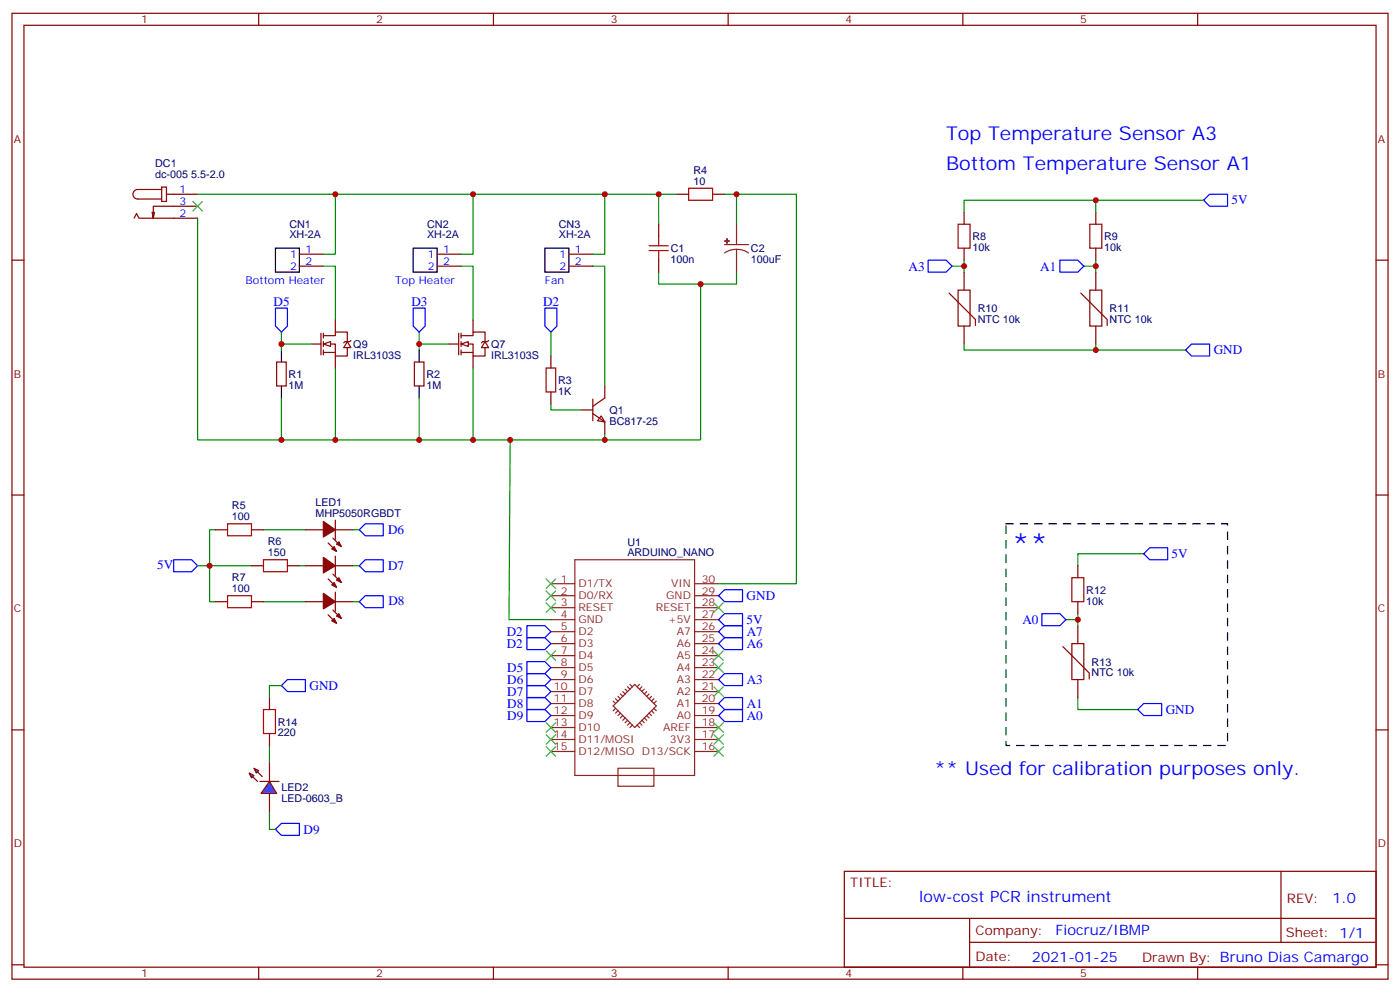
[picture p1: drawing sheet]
<svg xmlns="http://www.w3.org/2000/svg" width="412mm" height="292mm" viewBox="0 0 412 292" stroke-linecap="round" stroke-linejoin="round" font-family="sans-serif">
<g fill="none" stroke="#870000" stroke-width=".35">
<path d="M47.6 55.1h1.4v4.2h-1.4zM47.6 55.8h-7a1.41 1.41 0 0 0-1.4 1.4 1.41 1.41 0 0 0 1.4 1.4h7M49 57.2h9.2M39.5 64.2l.7-1.4 .7 1.4h17.3M45.5 62.5l-.3 1.7M58.2 60.7h-13v3.5l-.4-1.7M88.2 74.8h7M88.2 78.4h7M94.5 98.1v6.4M95.2 98.8h3.6v-1h3.5v2.8M95.2 98.1v1.4M98.8 94.2v3.6"/>
<path d="M91.7 101.3h2.8M95.2 101.3h3.6v3.5h3.5v-2.5M95.2 100.6v1.4M95.2 103v1.5M95.2 103.8h3.6M98.8 104.8v3.5M102.3 100.6l1.1 1.7h-2.2zM103.4 100.2l-.4 .4h-1.4l-.4 .3"/>
</g>
<path d="M58.2 57.2h40.6v17.6h-3.6" fill="none" stroke="#008700" stroke-width=".35"/>
<path d="M81.1 73.1h7.1v7h-7.1z" fill="none" stroke="#000" stroke-width=".35"/>
<path d="M95.2 101.3l2.2-.7v1.4z" fill="#fff" stroke="#870000" stroke-width=".35"/>
<path d="M98.8 57.2h79.4v17.6h-3.6M194 57.2v8.8M213.4 57.2h3.6v8.8M95.2 78.4h3.6v15.8M135.8 78.4h3.5v15.8M174.6 78.4h3.6v35.2M82.9 97.8v3.5M123.5 97.8v3.5M162.3 97.8v7M91.7 101.3h-8.8v1.7M132.3 101.3h-8.8v1.7M162.3 118.9v1.8h8.8" fill="none" stroke="#008700" stroke-width=".35"/>
<path d="M160.5 73.1h7.1v7h-7.1zM82.9 103v3.6M82.9 113.6v3.6M123.5 103v3.6M123.5 113.6v3.6" fill="none" stroke="#000" stroke-width=".35"/>
<g fill="none" stroke="#870000" stroke-width=".35">
<path d="M199.3 57.2h3.5M209.9 57.2h3.5M167.6 74.8h7M167.6 78.4h7M135.1 98.1v6.4M135.8 98.8h3.5v-1h3.6v2.8M135.8 98.1v1.4M139.3 94.2v3.6M81.5 106.6h2.8v7h-2.8zM122.1 106.6h2.8v7h-2.8zM132.3 101.3h2.8M135.8 101.3h3.5v3.5h3.6v-2.5"/>
<path d="M135.8 100.6v1.4M135.8 103v1.5M135.8 103.8h3.5M139.3 104.8v3.5M142.9 100.6l1 1.7h-2.1zM143.9 100.2l-.3 .4h-1.4l-.4 .3M162.3 104.8v3.5M162.3 115.4v3.5M174.6 117.5v6.4M178.2 113.6v3.6l-3.6 2.4M171.1 120.7h3.5M174.6 121.7l3.6 2.5v3.5"/>
<path d="M177.1 122.4l1.1 1.8-2.2-.3z"/>
</g>
<g fill="none" stroke="#8c2424" stroke-width=".35">
<path d="M213.4 72h7.1M217 73.4l1.8 .2 1.7 .9M217 73.4l-1.9 .3-1.7 .8M217 66v6M217 73.4v6.7M162.3 178.9h7M162.3 175.4h7M162.3 171.8h7M169.3 164.8h35.3v63.5h-35.3zM204.6 178.9h7.1M204.6 175.4h7.1M204.6 171.8h7.1"/>
<path d="M162.3 196.5h7M162.3 193h7M162.3 189.5h7M162.3 185.9h7M162.3 182.4h7M204.6 196.5h7.1M204.6 193h7.1M204.6 189.5h7.1M204.6 185.9h7.1M204.6 182.4h7.1M162.3 217.7h7M162.3 214.2h7"/>
<path d="M162.3 210.6h7M162.3 207.1h7M162.3 203.6h7M162.3 200.1h7M180.6 206.4l.7 .7M181.3 205.7l.7 .7M181.3 208.5l-.7 .7M182 205l.7 .7M182 209.2l-.7 .7M182.7 204.3l.7 .7M182.7 209.9l-.7 .7M183.4 203.6l.7 .7"/>
<path d="M183.4 210.6l-.7 .7M184.1 202.9l.8 .7M184.1 211.3l-.7 .8M184.9 202.2l.7 .7M184.9 212.1l-.8 .7M185.6 201.5l.7 .7M185.6 212.8l-.7 .7M186.3 213.5l-.7 .7M187.7 213.5l.7 .7M188.4 212.8l.7 .7M188.4 201.5l-.7 .7M189.1 203.6l4.2 4.2-6.3 6.4-2.1-2.1"/>
<path d="M189.1 212.1l.7 .7M189.1 203.6l-2.1-2.1-6.4 6.3 4.3 4.3M189.1 202.2l-.7 .7M189.8 211.3l.7 .8M189.8 202.9l-.7 .7M190.5 210.6l.7 .7M190.5 203.6l-.7 .7M191.2 209.9l.7 .7M191.2 204.3l-.7 .7M191.9 209.2l.7 .7M191.9 205l-.7 .7M192.6 208.5l.7 .7"/>
<path d="M192.6 205.7l-.7 .7M193.3 206.4l-.7 .7M204.6 217.7h7.1M204.6 214.2h7.1M204.6 210.6h7.1M204.6 207.1h7.1M204.6 203.6h7.1M204.6 200.1h7.1M162.3 221.2h7M182 226.2h10.6v5.3h-10.6zM204.6 221.2h7.1"/>
</g>
<path d="M81.1 90.7h3.6v5.3l-1.8 1.8-1.8-1.8zM121.7 90.7h3.5v5.3l-1.7 1.8-1.8-1.8zM160.5 90.7h3.5v5.3l-1.7 1.8-1.8-1.8zM211.7 175.4l1.7-1.8h5.3v3.5h-5.3z" fill="none" stroke="#00f" stroke-width=".35"/>
<path d="M202.8 55.4h7.1v3.5h-7.1zM160.9 108.3h2.8v7.1h-2.8z" fill="none" stroke="#a10000" stroke-width=".35"/>
<g fill="#8c2424" stroke="#8c2424" stroke-width=".35">
<path d="M213.4 70.9l1.4 .1z"/>
<path d="M214.1 70.2l.1 1.4z"/>
</g>
<path d="M135.8 101.3l2.1-.7v1.4z" fill="#fff" stroke="#870000" stroke-width=".35"/>
<g fill="none" stroke="#008700" stroke-width=".35">
<path d="M139.3 57.2v17.6h-3.5M178.2 57.2h21.1M217 57.2h17.6v114.6h-22.9M322.8 58.9h31.7M58.2 64.2v65.3h148.2v-45.9M280.5 78.4h3.5M284 62.5v-3.6h38.8v3.6M284 76.6v3.5M322.8 76.6v1.8h-3.5M322.8 78.4v1.7M194 80.1v3.5h23v-3.5M82.9 117.2v12.3"/>
<path d="M98.8 108.3v21.2M123.5 117.2v12.3M139.3 108.3v21.2M284 101.3v1.7h38.8v-1.7M322.8 103h26.4M150.3 129.5l-.4 52.9h12.4M178.2 127.7v1.8M63.5 156h-1.8v10.5h12.4M77.6 156h12.4M104.1 156h1.7M58.2 166.5h3.5v10.6h1.8M77.6 177.1h12.4"/>
<path d="M88.2 166.5h1.8M104.1 166.5h1.7M104.1 177.1h1.7M336.9 163h-19.4v3.5M314 182.4h3.5M317.5 180.7v3.5M79.4 219.5v5.3M82.9 201.8h-3.5v3.6M317.5 205.4v3.5h17.6M79.4 238.9v5.3h1.7"/>
</g>
<path d="M121.7 73.1h7.1v7h-7.1z" fill="none" stroke="#000" stroke-width=".35"/>
<g fill="none" stroke="#870000" stroke-width=".35">
<path d="M3.5 3.9h405.4v284.4h-405.4zM7.1 7.4h398.2v277.3h-398.2zM76.2 3.9v3.5M145.3 3.9v3.5M214.5 3.9v3.5M283.6 3.9v3.5M352.8 3.9v3.5M3.5 76.6h3.6M128.8 74.8h7M128.8 78.4h7M194 66v3.5M194 76.6v3.5"/>
<path d="M284 62.5v3.5M284 73.1v3.5M322.8 62.5v3.5M322.8 73.1v3.5M405.3 76.6h3.6M279.6 86.3l7.7 7.8v1.7M282.2 85.4h3.6v10.6h-3.6zM284 80.1v5.3M284 96v5.3M318.4 86.3l7.7 7.8v1.7M321 85.4h3.6v10.6h-3.6zM322.8 80.1v5.3"/>
<path d="M322.8 96v5.3M3.5 145.7h3.6M63.5 156h3.5M74.1 156h3.5M90 156h5.2M96.7 159.8l2.4 2.5M98.1 158.4l2.4 2.5M98.8 156h5.3M98.8 153.1v5.7M405.3 145.7h3.6M63.5 177.1h3.5M74.1 166.5h3.5"/>
<path d="M74.1 177.1h3.5M84.7 166.5h3.5M90 166.5h5.2M90 177.1h5.2M96.7 170.4l2.4 2.5M98.1 179.6l2.4 2.5M98.1 169l2.4 2.5M98.8 166.5h5.3M98.8 177.1h5.3M98.8 163.7v5.7M98.8 174.3v5.7M317.5 166.5v3.6"/>
<path d="M317.5 177.1v3.6M96.7 181l2.4 2.5M313.1 190.4l7.8 7.7v1.8M315.7 189.5h3.6v10.6h-3.6zM317.5 184.2v5.3M3.5 214.9h3.6M79.4 205.4v3.5M79.4 215.9v3.6M317.5 200.1v5.3M405.3 214.9h3.6M248.7 256.5h156.6v28.2h-156.6zM377.3 256.5v20.9"/>
<path d="M248.7 270.4h156.5M285.6 277.4h119.6M285.6 270.4v14.1M3.5 284h3.6M76.2 284.7v3.6M145.3 284.7v3.6M214.5 284.7v3.6M283.6 284.7v3.6M352.8 284.7v3.6M405.3 284h3.6"/>
</g>
<path d="M191.2 73.8h5.6M191.2 72.4h5.6M194 69.5v2.9M194 73.8v2.8M282.2 66h3.6v7.1h-3.6zM321 66h3.6v7.1h-3.6zM67 154.2h7.1v3.5h-7.1zM67 175.4h7.1v3.5h-7.1zM77.6 164.8h7.1v3.5h-7.1zM315.7 170.1h3.6v7h-3.6zM77.6 208.9h3.5v7h-3.5z" fill="none" stroke="#a10000" stroke-width=".35"/>
<g fill="none" stroke="#00f" stroke-width=".35">
<path d="M354.5 58.9l1.8-1.7h5.3v3.5h-5.3zM273.4 76.6h5.3l1.8 1.8-1.8 1.7h-5.3zM312.2 76.6h5.3l1.8 1.8-1.8 1.7h-5.3zM349.2 103l1.8-1.7h5.3v3.5h-5.3zM105.8 156l1.8-1.8h5.3v3.5h-5.3zM51.2 164.8h5.2l1.8 1.7-1.8 1.8h-5.2zM105.8 166.5l1.8-1.7h5.3v3.5h-5.3zM105.8 177.1l1.8-1.7h5.3v3.5h-5.3zM338.7 161.3h5.3v3.5h-5.3l-1.8-1.8zM155.2 194.8h5.3l1.8 1.7-1.8 1.8h-5.3zM155.2 198.3h5.3l1.8 1.8-1.8 1.7h-5.3zM155.2 184.2h5.3l1.8 1.7-1.8 1.8h-5.3z"/>
<path d="M155.2 187.7h5.3l1.8 1.8-1.8 1.7h-5.3zM211.7 189.5l1.7-1.8h5.3v3.5h-5.3zM211.7 185.9l1.7-1.7h5.3v3.5h-5.3zM211.7 182.4l1.7-1.7h5.3v3.5h-5.3zM213.4 198.3h5.3v3.5h-5.3l-1.7-1.7zM306.9 180.7h5.3l1.8 1.7-1.8 1.8h-5.3zM84.7 200.1h5.3v3.5h-5.3l-1.8-1.8zM155.2 201.8h5.3l1.8 1.8-1.8 1.8h-5.3zM155.2 205.4h5.3l1.8 1.7-1.8 1.8h-5.3zM155.2 208.9h5.3l1.8 1.7-1.8 1.8h-5.3zM211.7 210.6l1.7-1.7h5.3v3.5h-5.3zM211.7 207.1l1.7-1.7h5.3v3.5h-5.3z"/>
<path d="M335.1 208.9l1.8-1.8h5.3v3.5h-5.3zM81.1 244.2l1.8-1.8h5.3v3.5h-5.3z"/>
</g>
<g fill="#870000" stroke="#870000" stroke-width=".35">
<path d="M95.2 174.7l3.6 2.4-3.6 2.1z"/>
<path d="M99.1 181.4l.7-.7 .7 1.4z"/>
<path d="M97.7 182.8l.7-.7 .7 1.4z"/>
<path d="M95.2 164.1l3.6 2.4-3.6 2.2z"/>
<path d="M99.1 170.8l.7-.7 .7 1.4z"/>
<path d="M97.7 172.2l.7-.7 .7 1.4z"/>
<path d="M97.7 161.6l.7-.7 .7 1.4z"/>
<path d="M99.1 160.2l.7-.7 .7 1.4z"/>
<path d="M95.2 153.5l3.6 2.5-3.6 2.1z"/>
</g>
<g fill="none" stroke="#3c3" stroke-width=".35">
<path d="M56.8 59.3l2.8 2.8M59.6 59.3l-2.8 2.8M160.9 170.4l2.8 2.8M160.9 174l2.8 2.8M160.9 177.5l2.8 2.8M163.7 170.4l-2.8 2.8M163.7 174l-2.8 2.8M163.7 177.5l-2.8 2.8M210.3 177.5l2.8 2.8M213.1 177.5l-2.8 2.8M160.9 191.6l2.8 2.8M163.7 191.6l-2.8 2.8"/>
<path d="M210.3 195.1l2.8 2.8M210.3 191.6l2.8 2.8M213.1 195.1l-2.8 2.8M213.1 191.6l-2.8 2.8M160.9 219.8l2.8 2.8M160.9 212.8l2.8 2.8M160.9 216.3l2.8 2.8M163.7 219.8l-2.8 2.8M163.7 212.8l-2.8 2.8M163.7 216.3l-2.8 2.8M210.3 219.8l2.8 2.8M210.3 216.3l2.8 2.8"/>
<path d="M210.3 212.8l2.8 2.8M210.3 202.2l2.8 2.8M213.1 219.8l-2.8 2.8M213.1 216.3l-2.8 2.8M213.1 212.8l-2.8 2.8M213.1 202.2l-2.8 2.8"/>
</g>
<path d="M296.3 154.2h65.3v65.3h-65.3z" fill="none" stroke="#000" stroke-width=".35" stroke-dasharray="2.1 2.1"/>
<path d="M79.4 230l2.1 3.6h-4.6z" fill="#09f" stroke="#870000" stroke-width=".35"/>
<path d="M76.6 230h5.6z" fill="#f00" stroke="#870000" stroke-width=".35"/>
<g fill="#870000" stroke="#870000" stroke-width=".35">
<path d="M74.4 228.6l1.4 1.4z"/>
<path d="M75.8 227.2l1.5 1.4z"/>
</g>
<g fill="#09f" stroke="#870000" stroke-width=".35">
<path d="M73.4 227.6l1.4 .7-.7 .7z"/>
<path d="M74.8 226.2l1.4 .7-.7 .7z"/>
</g>
<path d="M79.4 224.8v5.2M79.4 233.6v5.3" fill="none" stroke="#870000" stroke-width=".35"/>
<g fill="#c00">
<circle cx="217" cy="57.2" r=".88"/>
<circle cx="150.3" cy="129.5" r=".88"/>
<circle cx="139.3" cy="129.5" r=".88"/>
<circle cx="123.5" cy="129.5" r=".88"/>
<circle cx="82.9" cy="129.5" r=".88"/>
<circle cx="322.8" cy="58.9" r=".88"/>
<circle cx="206.4" cy="83.6" r=".88"/>
<circle cx="284" cy="78.4" r=".88"/>
<circle cx="61.7" cy="166.5" r=".88"/>
<circle cx="178.2" cy="57.2" r=".88"/>
<circle cx="194" cy="57.2" r=".88"/>
<circle cx="139.3" cy="57.2" r=".88"/>
<circle cx="98.8" cy="57.2" r=".88"/>
<circle cx="123.5" cy="101.3" r=".88"/>
<circle cx="322.8" cy="78.4" r=".88"/>
<circle cx="98.8" cy="129.5" r=".88"/>
<circle cx="178.2" cy="129.5" r=".88"/>
<circle cx="82.9" cy="101.3" r=".88"/>
<circle cx="317.5" cy="182.4" r=".88"/>
<circle cx="322.8" cy="103" r=".88"/>
</g>
<text font-size="8.5" fill="#00f" x="298.1" y="163">**</text>
<g font-size="5.6" fill="#00f">
<text x="278.7" y="41.3">Top Temperature Sensor A3</text>
<text x="278.7" y="50.1">Bottom Temperature Sensor A1</text>
<text x="275.2" y="228.3">** Used for calibration purposes only.</text>
</g>
<text font-size="4.6" fill="#00f" x="270.8" y="265.5">low-cost PCR instrument</text>
<g font-size="4.2" fill="#00f">
<text x="392.5" y="265.8">1.0</text>
<text x="310.9" y="275.3">Fiocruz/IBMP</text>
<text x="304" y="283.1">2021-01-25</text>
</g>
<g font-size="3.9" fill="#00f">
<text x="362.8" y="60.2">5V</text>
<text x="267.6" y="79.7">A3</text>
<text x="306.4" y="79.7">A1</text>
<text x="80.6" y="90.2">D5</text>
<text x="121.2" y="90.2">D3</text>
<text x="160" y="90.2">D2</text>
<text x="357.5" y="104.3">GND</text>
<text x="114.3" y="157.1">D6</text>
<text x="46.3" y="167.6">5V</text>
<text x="114.3" y="167.7">D7</text>
<text x="345.1" y="164.3">5V</text>
<text x="114.4" y="178.2">D8</text>
<text x="219.9" y="176.6">GND</text>
<text x="219.9" y="183.7">5V</text>
<text x="301.2" y="183.7">A0</text>
<text x="149.3" y="187.2">D2</text>
<text x="149.3" y="190.8">D2</text>
<text x="219.9" y="190.7">A6</text>
<text x="219.9" y="187.2">A7</text>
<text x="149.4" y="197.8">D5</text>
<text x="91.2" y="203.1">GND</text>
<text x="149.4" y="201.3">D6</text>
<text x="219.9" y="201.3">A3</text>
<text x="149.4" y="204.8">D7</text>
<text x="149.4" y="208.4">D8</text>
<text x="219.9" y="208.4">A1</text>
<text x="149.4" y="211.9">D9</text>
<text x="219.9" y="211.9">A0</text>
<text x="343.4" y="210.1">GND</text>
<text x="89.4" y="245.4">D9</text>
</g>
<g font-size="3.9" fill="#800">
<text x="250.5" y="261.1">TITLE:</text>
<text x="379.1" y="265.8">REV:</text>
<text x="287.4" y="275.3">Company:</text>
<text x="378.7" y="275.9">Sheet: 1/1</text>
<text x="287.4" y="283">Date:</text>
<text x="336.4" y="283.1">Drawn By: Bruno Dias Camargo</text>
</g>
<g font-size="3.2" fill="#800">
<text x="41.6" y="6.9">1</text>
<text x="110.8" y="6.9">2</text>
<text x="179.9" y="6.9">3</text>
<text x="249.1" y="6.9">4</text>
<text x="318.2" y="6.9">5</text>
<text x="4.1" y="42">A</text>
<text x="405.9" y="42">A</text>
<text x="4.1" y="111.2">B</text>
<text x="405.9" y="111.2">B</text>
<text x="4.1" y="180.3">C</text>
<text x="405.9" y="180.3">C</text>
<text x="4.1" y="249.4">D</text>
<text x="405.9" y="249.4">D</text>
<text x="41.6" y="287.7">1</text>
<text x="110.8" y="287.7">2</text>
<text x="179.9" y="287.7">3</text>
<text x="249.1" y="287.7">4</text>
<text x="318.2" y="287.7">5</text>
</g>
<g font-size="3.2" fill="#000080">
<text x="45.7" y="52.4">dc-005 5.5-2.0</text>
<text x="45.7" y="49.2">DC1</text>
<text x="204.3" y="51.2">R4</text>
<text x="204.3" y="54.4">10</text>
<text x="85.3" y="70.2">XH-2A</text>
<text x="85.3" y="67.1">CN1</text>
<text x="125.8" y="70.2">XH-2A</text>
<text x="125.8" y="67.1">CN2</text>
<text x="164.6" y="70.2">XH-2A</text>
<text x="164.6" y="67.1">CN3</text>
<text x="286.5" y="70.7">R8</text>
<text x="325.3" y="70.7">R9</text>
<text x="197.6" y="77.4">100n</text>
<text x="197.6" y="74.2">C1</text>
<text x="221.2" y="77.4">100uF</text>
<text x="221.2" y="74.3">C2</text>
<text x="286.5" y="73.9">10k</text>
<text x="325.3" y="73.9">10k</text>
<text x="288" y="95">NTC 10k</text>
<text x="288" y="91.9">R10</text>
<text x="326.8" y="95">NTC 10k</text>
<text x="326.9" y="91.9">R11</text>
<text x="104.1" y="105.6">IRL3103S</text>
<text x="104.1" y="102.4">Q9</text>
<text x="144.6" y="105.6">IRL3103S</text>
<text x="144.6" y="102.4">Q7</text>
<text x="85" y="111.4">R1</text>
<text x="125.6" y="111.4">R2</text>
<text x="164.4" y="113">R3</text>
<text x="85" y="114.4">1M</text>
<text x="125.6" y="114.4">1M</text>
<text x="164.4" y="116.2">1K</text>
<text x="179.6" y="125">BC817-25</text>
<text x="179.6" y="121.8">Q1</text>
<text x="68.3" y="150">R5</text>
<text x="92.9" y="148.9">LED1</text>
<text x="68.3" y="153.1">100</text>
<text x="92.9" y="152.1">MHP5050RGBDT</text>
<text x="78.9" y="160.5">R6</text>
<text x="184.8" y="160.7">U1</text>
<text x="78.9" y="163.7">150</text>
<text x="184.8" y="163.7">ARDUINO_NANO</text>
<text x="68.3" y="171.1">R7</text>
<text x="68.3" y="174.3">100</text>
<text x="320" y="178">10k</text>
<text x="320" y="174.7">R12</text>
<text x="321.6" y="195.9">R13</text>
<text x="321.6" y="199.1">NTC 10k</text>
<text x="81.8" y="213.6">R14</text>
<text x="81.8" y="216.7">220</text>
<text x="82.9" y="233">LED2</text>
<text x="82.9" y="236.1">LED-0603_B</text>
</g>
<g font-size="3.2" fill="#00f">
<text x="52.9" y="56.8">1</text>
<text x="52.9" y="63.9">2</text>
<text x="52.9" y="60.4">3</text>
<text x="85.5" y="75.9">1</text>
<text x="90" y="74.5">1</text>
<text x="90" y="78">2</text>
<text x="126" y="75.9">1</text>
<text x="130.5" y="74.5">1</text>
<text x="130.5" y="78">2</text>
<text x="164.8" y="75.9">1</text>
<text x="169.3" y="74.5">1</text>
<text x="169.3" y="78">2</text>
<text x="72.3" y="83.6">Bottom Heater</text>
<text x="85.5" y="79.4">2</text>
<text x="116.4" y="83.6">Top Heater</text>
<text x="126" y="79.4">2</text>
<text x="160.5" y="83.6">Fan</text>
<text x="164.8" y="79.4">2</text>
</g>
<g font-size="3.2" fill="#8d2323">
<text x="165.2" y="171.5">1</text>
<text x="170.4" y="172.9">D1/TX</text>
<text x="197.7" y="172.9">VIN</text>
<text x="206.7" y="171.5">30</text>
<text x="165.2" y="178.5">3</text>
<text x="165.2" y="175">2</text>
<text x="170.4" y="180">RESET</text>
<text x="170.4" y="176.4">D0/RX</text>
<text x="193.2" y="180">RESET</text>
<text x="196.3" y="176.4">GND</text>
<text x="206.7" y="175">29</text>
<text x="206.7" y="178.5">28</text>
<text x="165.2" y="185.6">5</text>
<text x="165.2" y="182.1">4</text>
<text x="170.4" y="183.5">GND</text>
<text x="196.8" y="183.5">+5V</text>
<text x="206.7" y="182.1">27</text>
<text x="206.7" y="185.6">26</text>
<text x="165.2" y="189.1">6</text>
<text x="170.4" y="190.5">D3</text>
<text x="170.4" y="187">D2</text>
<text x="199.4" y="187">A7</text>
<text x="199.4" y="190.5">A6</text>
<text x="206.7" y="189.1">25</text>
<text x="165.2" y="196.2">8</text>
<text x="165.2" y="192.7">7</text>
<text x="170.4" y="197.6">D5</text>
<text x="170.4" y="194.1">D4</text>
<text x="199.4" y="194.1">A5</text>
<text x="199.4" y="197.6">A4</text>
<text x="206.7" y="192.7">24</text>
<text x="206.7" y="196.2">23</text>
<text x="163.2" y="203.2">10</text>
<text x="165.2" y="199.7">9</text>
<text x="170.4" y="201.1">D6</text>
<text x="199.4" y="201.1">A3</text>
<text x="206.7" y="199.7">22</text>
<text x="206.7" y="203.2">21</text>
<text x="163.2" y="206.8">11</text>
<text x="170.4" y="208.2">D8</text>
<text x="170.4" y="204.6">D7</text>
<text x="199.4" y="204.6">A2</text>
<text x="199.4" y="208.2">A1</text>
<text x="206.7" y="206.8">20</text>
<text x="163.2" y="213.8">13</text>
<text x="163.2" y="210.3">12</text>
<text x="170.4" y="215.2">D10</text>
<text x="170.4" y="211.7">D9</text>
<text x="195.3" y="215.2">AREF</text>
<text x="199.4" y="211.7">A0</text>
<text x="206.7" y="210.3">19</text>
<text x="206.7" y="213.8">18</text>
<text x="163.2" y="217.3">14</text>
<text x="163.2" y="220.9">15</text>
<text x="170.4" y="218.8">D11/MOSI</text>
<text x="197.4" y="218.8">3V3</text>
<text x="206.7" y="217.3">17</text>
<text x="206.7" y="220.9">16</text>
<text x="170.4" y="222.3">D12/MISO D13/SCK</text>
</g>
</svg>
